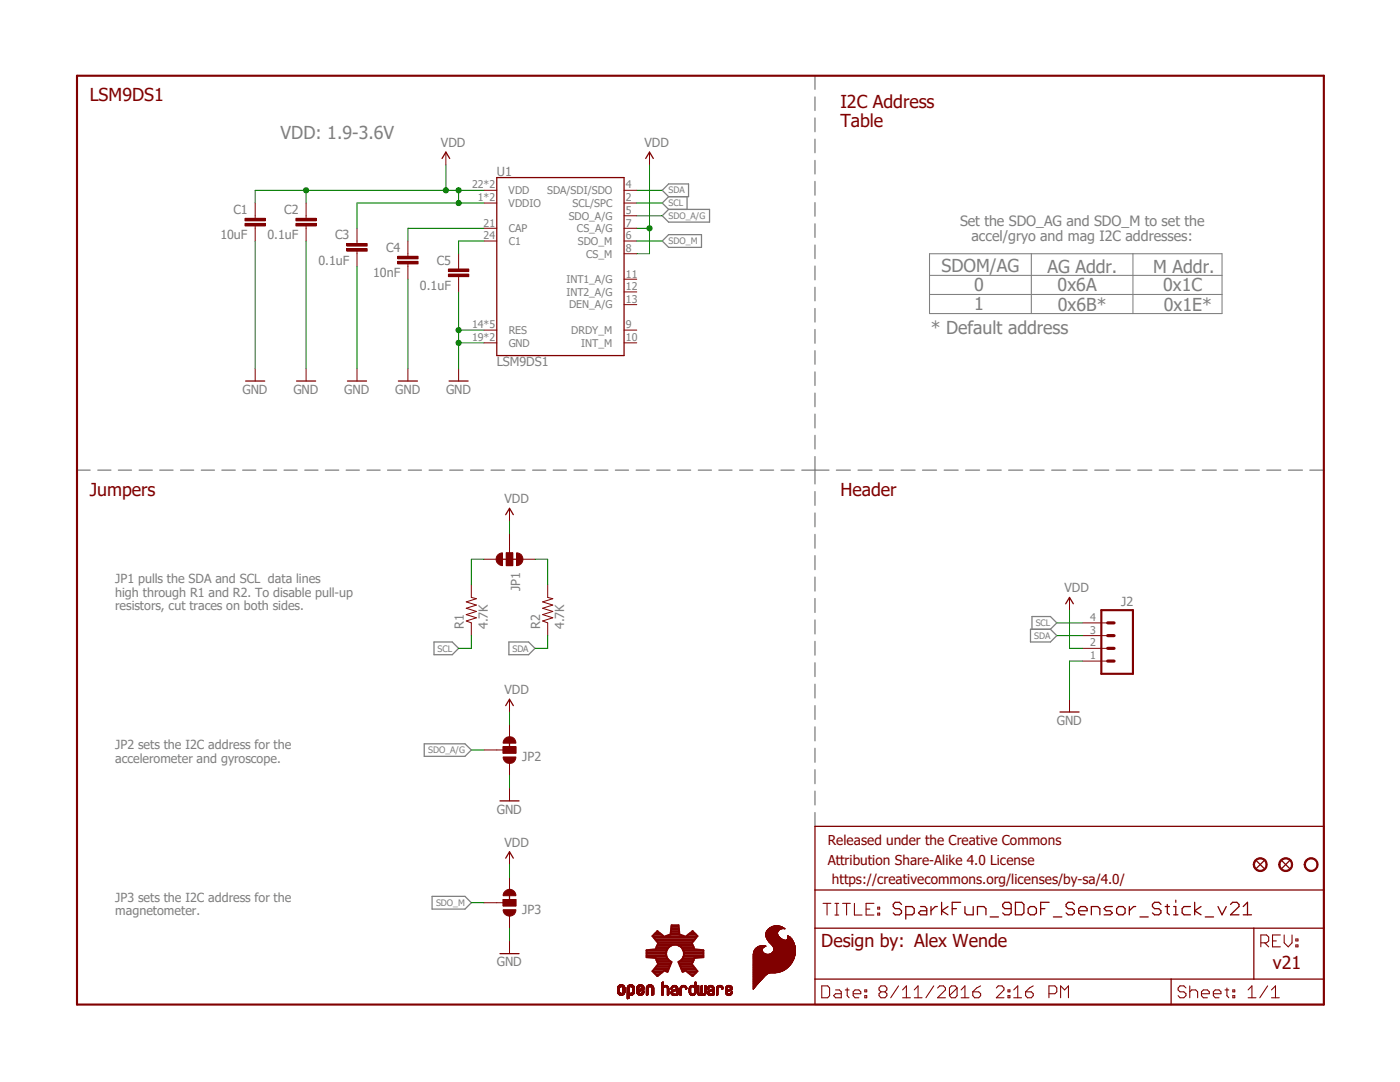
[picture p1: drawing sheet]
<svg xmlns="http://www.w3.org/2000/svg" width="279mm" height="216mm" viewBox="0 0 279 216" stroke-linecap="round" stroke-linejoin="round" font-family="sans-serif">
<path d="M14.9 14.9l249.6 186.1M264.5 14.9l-249.6 186.1" fill="none" stroke="#fff" stroke-width=".2"/>
<g fill="none" stroke="#808080" stroke-width=".25">
<path d="M162.6 15.1v2.7M162.6 19.3v2.8M132.2 38l1.2-1.3h4v2.5h-4zM133.4 39.2l-1.2 1.3 1.2 1.3M137.1 39.2v2.6M162.6 23.5v2.8M162.6 27.8v2.7M162.6 32v2.7M162.6 36.2v2.7M132.2 48.1l1.2-1.3h6.6v2.6h-6.6zM133.4 41.8h8.2v2.5h-8.2l-1.2-1.2zM162.6 40.4v2.7"/>
<path d="M162.6 44.7v2.7M162.6 48.9v2.7M162.6 53.1v2.7M162.6 57.3v2.7M162.6 61.6v2.7M162.6 65.7v2.8M162.6 70v2.7M162.6 74.2v2.7M162.6 78.4v2.8M15.4 93.8h2.6M19.5 93.8h2.6M23.6 93.8h2.6"/>
<path d="M27.8 93.8h2.6M31.9 93.8h2.6M36 93.8h2.7M40.2 93.8h2.6M44.3 93.8h2.6M48.4 93.8h2.7M52.6 93.8h2.6M56.7 93.8h2.6M60.8 93.8h2.7M64.9 93.8h2.7M69.1 93.8h2.6M73.2 93.8h2.7"/>
<path d="M77.3 93.8h2.7M81.5 93.8h2.6M85.6 93.8h2.7M89.7 93.8h2.7M93.9 93.8h2.6M98 93.8h2.7M102.2 93.8h2.6M106.3 93.8h2.6M110.4 93.8h2.6M114.6 93.8h2.6M118.7 93.8h2.6M122.8 93.8h2.6"/>
<path d="M127 93.8h2.6M131.1 93.8h2.6M135.2 93.8h2.6M139.4 93.8h2.6M143.5 93.8h2.6M147.6 93.8h2.6M151.7 93.8h2.7M155.9 93.8h2.6M160 93.8h5.4M162.6 82.6v2.8M162.6 86.9v2.7M162.6 91.1v5.5"/>
<path d="M162.6 98.1v2.7M166.9 93.8h2.8M171.2 93.8h2.8M175.5 93.8h2.8M179.8 93.8h2.8M184.1 93.8h2.8M188.4 93.8h2.8M192.7 93.8h2.8M197 93.8h2.8M201.3 93.8h2.8M205.6 93.8h2.8M209.9 93.8h2.8"/>
<path d="M214.2 93.8h2.8M218.5 93.8h2.8M222.8 93.8h2.8M227.1 93.8h2.8M231.4 93.8h2.7M235.7 93.8h2.8M239.9 93.8h2.8M244.2 93.8h2.8M248.5 93.8h2.8M252.8 93.8h2.8M257.1 93.8h2.8M261.4 93.8h2.8"/>
<path d="M162.6 102.4v2.7M162.6 106.6v2.8M162.6 110.9v2.8M162.6 115.1v2.8M162.6 119.4v2.8M86.6 128.1h3.7l1.2 1.3-1.2 1.2h-3.7zM101.6 128.1h3.9l1.3 1.3-1.3 1.2h-3.9zM162.6 123.7v2.8M162.6 128v2.7M162.6 132.2v2.8M162.6 136.5v2.8M205.7 125.6h3.9l1.3 1.2-1.3 1.3h-3.9z"/>
<path d="M206 125.6v-2.6h3.6l1.3 1.3-1.3 1.3M84.7 148.4h8.1l1.3 1.2-1.3 1.3h-8.1zM162.6 140.8v2.8M162.6 145v2.8M162.6 149.3v2.8M162.6 153.6v2.8M162.6 157.9v2.7M86.2 178.9h6.6l1.3 1.2-1.3 1.3h-6.6zM162.6 162.1v2.8"/>
</g>
<path d="M185.5 50.6h58.4v12h-58.4zM185.5 54.9h58.4M185.5 58.8h58.4M205.8 50.6v12M226.1 50.6v12" fill="none" stroke="#808080" stroke-width=".21"/>
<path d="M15.4 15.1h248.8v185.3h-248.8z" fill="none" stroke="#800000" stroke-width=".42"/>
<g fill="none" stroke="#800000" stroke-width=".25">
<path d="M88.2 31.6l.8-1.2 .7 1.2M99.1 35.4h25.4v35.6h-25.4zM162.6 164.9h101.6v35.5h-101.6zM162.6 177.6h101.6M234.7 179.6v.4M162.6 185.2h101.6M162.6 195.4h101.6M179.9 180.5l-.4-.5h-.9l-.3 .5v.4l.3 .4h.9l.4 .4v.5l-.4 .3h-.9l-.3-.3M180.8 182.5h1.2l.5-.3v-.9l-.5-.4h-1.2v2.5M183.7 180.9h.9l.4 .4v1.2h-1.3l-.4-.3 .4-.5h1.3M185.8 180.9v1.6M187.1 180.9h-.5l-.8 .8"/>
<path d="M187.9 180v2.5M189.2 180.9l-1.3 .8 1.3 .8M190 181.3h.9M191.7 180h-1.7v2.5M192.6 180.9v1.3l.4 .3h1.2v-1.6M195.1 182.5v-1.6h1.2l.5 .4v1.2M197.6 183h1.7M201.8 181.3h-1.3l-.4-.4v-.4l.4-.5h.9l.4 .5v1.7l-.4 .3h-.9l-.4-.3M202.6 180h1.3l.4 .5v1.7l-.4 .3h-1.3zM205.2 181.3l.4-.4h.8l.4 .4v.9l-.4 .3h-.8l-.4-.3zM207.7 181.3h.8M209.4 180h-1.7v2.5"/>
<path d="M210.2 183h1.7M214.4 180.5l-.4-.5h-.8l-.4 .5v.4l.4 .4h.8l.4 .4v.5l-.4 .3h-.8l-.4-.3M215.3 181.7h1.7v-.4l-.5-.4h-.8l-.4 .4v.9l.4 .3h.8M217.8 182.5v-1.6h1.3l.4 .4v1.2M222 180.9h-1.2l-.5 .4 .5 .4h.8l.4 .5-.4 .3h-1.3M222.8 181.3l.5-.4h.8l.4 .4v.9l-.4 .3h-.8l-.5-.3zM225.4 180.9v1.6M226.7 180.9h-.5l-.8 .8M227.5 183h1.7M231.7 180.5l-.4-.5h-.9l-.4 .5v.4l.4 .4h.9l.4 .4v.5l-.4 .3h-.9l-.4-.3M232.5 180.9h.9M233 180.5v1.7l.4 .3"/>
<path d="M233.7 195.4v5M234.2 182.5h.9M234.2 180.9h.5v1.6M237.6 180.9h-1.3l-.4 .4v.9l.4 .3h1.3M238.4 180v2.5M239.7 180.9l-1.3 .8 1.3 .8M240.5 183h1.7M243.1 180.9l.8 1.6 .8-1.6M245.6 180.5l.4-.5h.8l.5 .5v.4l-1.7 1.6h1.7M248.1 182.5h1.7M248.1 180.9l.9-.9v2.5M250.2 185.2v10.2"/>
</g>
<g fill="none" stroke="#800000" stroke-width=".21">
<path d="M164 196.7h1.2l.4 .4v1.6l-.4 .4h-1.2zM164.3 180.3h1.5M165.1 180.3v2.3M166.6 180.3h.8M166.6 182.6h.8M166.8 197.5h.7l.4 .4v1.2h-1.1l-.4-.4 .4-.4h1.1M167 180.3v2.3M168.1 180.3h1.6M168.7 197.5h.8M169 180.3v2.3M169.1 197.1v1.6l.4 .4M170.3 198.3h1.5v-.4l-.4-.4h-.8l-.3 .4v.8l.3 .4h.8"/>
<path d="M170.5 180.3v2.3h1.5M172.6 198.7h.4v.4h-.4zM172.6 197.5h.4v.4h-.4zM172.8 181.4h.8M174.4 180.3h-1.6v2.3h1.6M175.2 182.2h.4v.4h-.4zM175.2 181h.4v.4h-.4zM175.8 197.9l-.4 .4v.4l.4 .4h.8l.4-.4v-.4l-.4-.4M175.8 197.9l-.4-.4v-.4l.4-.4h.8l.4 .4v.4l-.4 .4M175.8 197.9h.8M179.3 196.7l-1.5 2.4M180.1 199.1h1.6"/>
<path d="M180.1 197.5l.8-.8v2.4M182.5 199.1h1.5M182.5 197.5l.7-.8v2.4M186.4 196.7l-1.6 2.4M187.1 197.1l.4-.4h.8l.4 .4v.4l-1.6 1.6h1.6M191 197.1v1.6l-.4 .4h-.7l-.4-.4M191 197.1l-.4-.4h-.7l-.4 .4v1.6M191 197.1l-1.5 1.6M191.8 199.1h1.6M191.8 197.5l.8-.8v2.4M194.1 197.9h1.2l.4 .4v.4l-.4 .4h-.8l-.4-.4zM195.7 196.7l-.8 .4-.8 .8"/>
<path d="M198.8 197.1l.4-.4h.8l.4 .4v.4l-1.6 1.6h1.6M201.2 198.7h.3v.4h-.3zM201.2 197.5h.3v.4h-.3zM202.3 199.1h1.6M202.3 197.5l.8-.8v2.4M204.7 197.9h1.1l.4 .4v.4l-.4 .4h-.7l-.4-.4zM206.2 196.7l-.8 .4-.7 .8M209.3 198.3h1.2l.4-.4v-.8l-.4-.4h-1.2v2.4M211.7 199.1v-2.4l.8 .8 .7-.8v2.4M236.7 197.1l-.4-.4h-.8l-.4 .4v.4l.4 .4h.8l.4 .4v.4l-.4 .4h-.8l-.4-.4M237.4 197.9l.4-.4h.8l.4 .4v1.2M237.4 196.7v2.4"/>
<path d="M239.8 198.3h1.5v-.4l-.3-.4h-.8l-.4 .4v.8l.4 .4h.8M242.1 198.3h1.6v-.4l-.4-.4h-.8l-.4 .4v.8l.4 .4h.8M244.5 197.5h.7M244.9 197.1v1.6l.3 .4M246 198.7h.4v.4h-.4zM246 197.5h.4v.4h-.4zM249.1 199.1h1.6M249.1 197.5l.8-.8v2.4M251.6 188.1h1.2l.4-.4v-.7l-.4-.4h-1.2v2.3M252.4 188.1l.8 .8M253 196.7l-1.6 2.4M253.7 199.1h1.6"/>
<path d="M253.7 197.5l.9-.8v2.4M254 187.7h.7M255.5 186.6h-1.5v2.3h1.5M256.3 186.6v1.5l.8 .8 .8-.8v-1.5M258.6 188.6h.4v.3h-.4zM258.6 187.4h.4v.3h-.4z"/>
</g>
<g fill="none" stroke="#800000" stroke-width=".2">
<path d="M89 30.4v2.5M96.6 38h2.5M124.5 38h2.6M50.9 43.1v.5M50.9 45.1v.5M96.6 48.1h2.5M96.6 45.6h2.5M96.6 40.5h2.5M124.5 48.1h2.6M124.5 45.6h2.6M124.5 55.7h2.6M124.5 58.3h2.6"/>
<path d="M124.5 40.5h2.6M124.5 50.6h2.6M124.5 43.1h2.6M96.6 68.4h2.5M96.6 65.9h2.5M124.5 68.4h2.6M124.5 60.8h2.6M124.5 65.9h2.6"/>
</g>
<path d="M48.9 44.6h4.1v.5h-4.1z" fill-rule="evenodd" fill="#800000"/>
<path d="M48.9 44.6h4.1v.5h-4.1z" fill="none" stroke="#800000" stroke-width=".2"/>
<path d="M48.9 43.6h4.1v.5h-4.1z" fill-rule="evenodd" fill="#800000"/>
<path d="M48.9 43.6h4.1v.5h-4.1zM50.9 40.5v2.6M50.9 45.6v2.5M61.1 43.1v.5M61.1 45.1v.5" fill="none" stroke="#800000" stroke-width=".2"/>
<path d="M59.1 44.6h4v.5h-4z" fill-rule="evenodd" fill="#800000"/>
<path d="M59.1 44.6h4v.5h-4z" fill="none" stroke="#800000" stroke-width=".2"/>
<path d="M59.1 43.6h4v.5h-4z" fill-rule="evenodd" fill="#800000"/>
<path d="M59.1 43.6h4v.5h-4zM61.1 40.5v2.6M61.1 45.6v2.5M71.2 48.1v.5M71.2 50.1v.5" fill="none" stroke="#800000" stroke-width=".2"/>
<path d="M69.2 49.6h4.1v.5h-4.1z" fill-rule="evenodd" fill="#800000"/>
<path d="M69.2 49.6h4.1v.5h-4.1z" fill="none" stroke="#800000" stroke-width=".2"/>
<path d="M69.2 48.6h4.1v.5h-4.1z" fill-rule="evenodd" fill="#800000"/>
<path d="M69.2 48.6h4.1v.5h-4.1zM71.2 45.6v2.5M71.2 50.6v2.6M91.5 53.2v.5M91.5 55.2v.5" fill="none" stroke="#800000" stroke-width=".2"/>
<path d="M89.5 54.7h4.1v.5h-4.1z" fill-rule="evenodd" fill="#800000"/>
<path d="M89.5 54.7h4.1v.5h-4.1z" fill="none" stroke="#800000" stroke-width=".2"/>
<path d="M89.5 53.7h4.1v.5h-4.1z" fill-rule="evenodd" fill="#800000"/>
<path d="M81.4 50.6v.5M81.4 52.7v.5M89.5 53.7h4.1v.5h-4.1zM91.5 50.6v2.6M91.5 55.7v2.6" fill="none" stroke="#800000" stroke-width=".2"/>
<path d="M79.4 52.2h4v.5h-4z" fill-rule="evenodd" fill="#800000"/>
<path d="M79.4 52.2h4v.5h-4z" fill="none" stroke="#800000" stroke-width=".2"/>
<path d="M79.4 51.1h4v.5h-4z" fill-rule="evenodd" fill="#800000"/>
<path d="M79.4 51.1h4v.5h-4zM81.4 48.1v2.5M81.4 53.2v2.5M94.1 116.7v2.5l1 .3-2.1 .6 2.1 .6-2.1 .7 2.1 .6-2.1 .6 2.1 .7-2.1 .6 1.1 .4v2.5M109.3 116.7v2.5l1 .3-2 .6 2 .6-2 .7 2 .6-2 .6 2 .7-2 .6 1 .4v2.5" fill="none" stroke="#800000" stroke-width=".2"/>
<path d="M99.4 110.7l.9-.4v2.6a1.27 1.27 0 0 1-1.2-.8 1.27 1.27 0 0 1 .3-1.4z" fill-rule="evenodd" fill="#800000"/>
<path d="M99.4 110.7l.9-.4v2.6a1.27 1.27 0 0 1-1.2-.8 1.27 1.27 0 0 1 .3-1.4z" fill="none" stroke="#800000" stroke-width=".2"/>
<path d="M103.1 110.3a1.17 1.17 0 0 1 1.3 1.3h-1.3z" fill-rule="evenodd" fill="#800000"/>
<path d="M103.1 110.3a1.17 1.17 0 0 1 1.3 1.3h-1.3z" fill="none" stroke="#800000" stroke-width=".2"/>
<path d="M103.1 111.6h1.3a1.23 1.23 0 0 1-1.3 1.3z" fill-rule="evenodd" fill="#800000"/>
<path d="M101 110.3h1.3v2.6h-1.3zM101.7 109.1v1.2M103.1 111.6h1.3a1.23 1.23 0 0 1-1.3 1.3z" fill="none" stroke="#800000" stroke-width=".2"/>
<path d="M101 110.3h1.3v2.6h-1.3z" fill-rule="evenodd" fill="#800000"/>
<g fill="none" stroke="#800000" stroke-width=".2">
<path d="M50.9 73.5v2.5M61.1 73.5v2.5M71.2 73.5v2.5M81.4 73.5v2.5M91.5 73.5v2.5M96.6 111.6h2.5M101 110.3h1.3v2.6h-1.3zM101.7 101.4v2.6M101.7 106.5v2.6M104.2 111.6h2.6M213.4 119.2v2.6M213.4 139.5v2.6"/>
<path d="M216 131.9h5.1M216 129.4h5.1M216 126.8h5.1M216 124.3h5.1"/>
</g>
<path d="M49 76h3.8M59.2 76h3.8M69.3 76h3.9M79.5 76h3.8M89.6 76h3.8M99.9 111.6h3.8M100.9 102.7l.8-1.3 .7 1.3M212.7 120.5l.7-1.3 .8 1.3M211.5 142.1h3.8" fill="none" stroke="#800000" stroke-width=".25"/>
<path d="M219.8 121.8h6.3v12.7h-6.3z" fill="none" stroke="#800000" stroke-width=".42"/>
<path d="M221.1 126.8h1.2M221.1 129.4h1.2M221.1 131.9h1.2M221.1 124.3h1.2" fill="none" stroke="#800000" stroke-width=".63"/>
<path d="M260.6 171.6a1.4 1.4 0 0 1 2.2 .2 1.4 1.4 0 0 1-.8 2.1 1.4 1.4 0 0 1-1.7-1.4h.2a1.15 1.15 0 0 1 1.6-1.1 1.15 1.15 0 0 1 .4 1.9 1.15 1.15 0 0 1-1.9-.4l-.1-.4h-.2z" fill-rule="evenodd" fill="#800000"/>
<g fill="none" stroke="#800000" stroke-width=".2">
<path d="M129.6 30.4v2.5M260.6 171.6a1.4 1.4 0 0 1 2.2 .2 1.4 1.4 0 0 1-.8 2.1 1.4 1.4 0 0 1-1.7-1.4h.2a1.15 1.15 0 0 1 1.6-1.1 1.15 1.15 0 0 1 .4 1.9 1.15 1.15 0 0 1-1.9-.4l-.1-.4h-.2zM123.2 197.4h.4M123.2 197.3h.4M123.2 197.2h.4M123.2 197.9h.4M123.2 197.8h.4M123.2 197.7h.4M123.2 197.6h.4M123.2 197.5h.4M123.3 197.1h.4M123.3 197h.4"/>
<path d="M123.3 196.9h.5M123.3 198.2h.6M123.3 198.1h.5M123.3 198.1h.4M123.3 198h.4M123.3 196.9h.6M123.3 198.2h1.3M123.4 196.8h1.2M123.4 198.3h1.2M123.4 196.7h1.1M123.4 198.4h1.1M123.5 196.7h1"/>
<path d="M123.5 196.6h1M123.5 198.5h1M123.6 196.6h.8M123.6 198.5h.8M123.7 197.1h-.5M123.7 196.5h.5M123.8 198.6h.4M123.9 198.6h.2M123.9 196.5h.2M124 196.9h.6M124.1 198.2h.6M124.2 196.9h.5"/>
<path d="M124.2 197h.5M124.2 198.1h.5M124.3 197.1h.4M124.3 198h.4M124.3 197.4h.4M124.3 197.3h.4M124.3 197.2h.4M124.3 197.9h.4M124.3 197.8h.4M124.3 197.7h.4M124.3 197.6h.4M124.3 197.5h.4"/>
<path d="M125.2 197.4h.4M125.2 197.3h.4M125.2 197.2h.4M125.2 197.1h.4M125.2 197h.4M125.2 199.3h.1M125.2 199.3h.2M125.2 199.2h.3M125.2 199.1h.4M125.2 199h.4M125.2 198.9h.4M125.2 198.8h.4"/>
<path d="M125.2 198.7h.4M125.2 198.6h.4M125.2 198.5h1.2M125.2 198.4h1.2M125.2 198.3h1.3M125.2 198.2h1.4M125.2 198.2h.6M125.2 198.1h.4M125.2 198h.4M125.2 197.9h.4M125.2 197.8h.4M125.2 197.7h.4"/>
<path d="M125.2 197.6h.4M125.2 197.5h.4M125.2 196.9h.5M125.2 196.9h.6M125.3 196.8h1.2M125.3 196.7h1.1M125.4 196.7h1M125.4 196.6h1M125.5 196.6h.8M125.6 196.5h.6M125.7 198.6h.4M125.8 196.5h.2"/>
<path d="M125.8 198.6h.2M125.9 196.9h.7M126 198.2h.6M126.1 196.9h.5M126.2 197h.4M126.2 198.1h.4M126.2 197.1h.4M126.2 198h.4M126.2 197.4h.4M126.2 197.3h.4M126.2 197.2h.4M126.2 197.9h.4"/>
<path d="M126.2 197.8h.4M126.2 197.7h.4M126.2 197.6h.4M126.2 197.5h.4M126.3 198.5h-1.1M127.1 197.4h.4M127.1 197.3h.3M127.1 197.2h.4M127.1 197.1h.4M127.1 197h.5M127.1 198.1h.5M127.1 198h.4"/>
<path d="M127.1 197.9h.4M127.1 197.9h.5M127.1 197.8h.5M127.1 197.8h.7M127.1 197.7h.7M127.1 197.6h1M127.1 197.6h1.1M127.1 197.5h1.3M127.1 197.4h1.4M127.1 196.9h.5M127.1 196.9h.7M127.1 198.2h1.3"/>
<path d="M127.1 198.2h.6M127.2 196.8h1.2M127.2 198.3h1.2M127.3 196.7h1.1M127.3 198.4h1.1M127.3 196.7h1M127.3 198.4h1M127.3 196.6h1M127.3 198.5h1M127.4 198.5h.8M127.4 196.6h.8M127.5 197.1h-.4"/>
<path d="M127.6 197.4h.9M127.6 196.5h.5M127.6 198.6h.4M127.7 198.6h.2M127.7 196.5h.2M127.8 197.3h.7M127.9 197.3h.6M127.9 196.9h.6M127.9 197.2h.6M128 196.9h.5M128 198.2h.5M128 197h.5"/>
<path d="M128 197.7h-.9M128.1 197.2h.4M128.1 197h.4M128.1 198.1h.4M128.1 197.1h.4M128.1 198h.4M128.1 197.9h.4M128.2 197.9h.3M128.2 197.8h.3M128.3 197.7h.2M128.4 197.7h.1M129 197.4h.4"/>
<path d="M129 197.3h.4M129 197.2h.4M129 197.1h.4M129 198.5h.4M129 198.4h.4M129 198.3h.4M129 198.2h.4M129 198.1h.4M129 198h.4M129 197.9h.4M129 197.8h.4M129 197.7h.4"/>
<path d="M129 197.6h.4M129 197.5h.4M129 197h.5M129 196.9h.5M129 196.9h.7M129 198.6h.1M129.1 196.8h1.3M129.1 196.8h1.2M129.2 196.7h1.1M129.2 196.7h1M129.2 196.6h1M129.3 196.6h.8"/>
<path d="M129.3 198.5h-.3M129.5 196.5h.5M129.6 196.5h.2M129.8 196.9h.6M129.9 196.9h.5M130 197h.4M130 197.1h.5M130 197.4h.5M130 197.3h.5M130 197.2h.5M130 198.5h.4M130 198.5h.5"/>
<path d="M130 198.4h.5M130 198.3h.5M130 198.2h.5M130 198.1h.5M130 198h.5M130 197.9h.5M130 197.8h.5M130 197.7h.5M130 197.6h.5M130 197.5h.5M130.1 198.6h.1M132.1 197.4h.3"/>
<path d="M132.1 197.3h.3M132.1 197.2h.3M132.1 197.1h.4M132.1 197h.4M132.1 197h.5M132.1 196.9h.6M132.1 196.9h1.2M132.1 196.8h1.2M132.1 196.8h1.1M132.1 196.7h1.1M132.1 196.7h1M132.1 196.6h.3"/>
<path d="M132.1 196.5h.3M132.1 196.4h.3M132.1 196.3h.3M132.1 196.2h.3M132.1 196.1h.3M132.1 196h.3M132.1 198.6h.1M132.1 198.5h.3M132.1 198.4h.3M132.1 198.3h.3M132.1 198.2h.3M132.1 198.1h.3"/>
<path d="M132.1 198h.3M132.1 197.9h.3M132.1 197.8h.3M132.1 197.7h.3M132.1 197.6h.3M132.1 197.5h.3M132.2 196h.2M132.4 198.5h-.3M132.5 196.6h.6M132.9 196.9h.5M133 197h.4M133.1 197h.3"/>
<path d="M133.1 197.1h.3M133.2 197.4h.3M133.2 197.3h.3M133.2 197.2h.3M133.2 198.6h.1M133.2 198.5h.2M133.2 198.4h.3M133.2 198.3h.3M133.2 198.2h.3M133.2 198.1h.3M133.2 198h.3M133.2 197.9h.3"/>
<path d="M133.2 197.8h.3M133.2 197.7h.3M133.2 197.6h.3M133.2 197.5h.3M133.3 198.6l-.1 .1M133.4 198.5h-.2M133.9 197.3h.3M133.9 198.2h.3M133.9 198.1h.3M133.9 198h.3M133.9 197.2h.3M133.9 197.1h.4"/>
<path d="M133.9 198.3h.6M133.9 198.3h.4M133.9 198.2h.4M133.9 197.9h.5M133.9 197.9h.6M134 197h.4M134 198.4h.8M134 197.8h.5M134 197.8h.7M134 196.9h.5M134 196.9h1.2M134 198.5h.8"/>
<path d="M134 197.7h.7M134.1 196.8h1M134.1 198.5h.7M134.2 197.4h-.3M134.2 196.8h.8M134.2 196.7h.8M134.2 198.6h.6M134.3 196.7h.6M134.3 198.6h.4M134.3 198h-.4M134.3 197.6h1M134.4 196.6h.5"/>
<path d="M134.5 197.5h.8M134.5 198.6v.1M134.5 198.3h.2M134.6 198.6v.1M134.7 197.4h.6M134.7 196.9h.5M134.8 197h.4M134.9 197.1h.4M134.9 197.3h.4M135 197.3h.3M135 197.2h.3M135 198.6h.1"/>
<path d="M135 198.5h.3M135 198.4h.3M135 198.3h.3M135 198.2h.3M135 198.1h.3M135 198h.3M135 197.9h.3M135 197.8h.3M135 197.7h.3M135.3 198.5h-.3M135.3 197.7h-1.2M135.7 197.4h.3"/>
<path d="M135.7 197.3h.3M135.7 197.2h.3M135.7 197.1h.4M135.7 198.6h.2M135.7 198.5h.3M135.7 198.4h.3M135.7 198.3h.3M135.7 198.2h.3M135.7 198.1h.3M135.7 198h.3M135.7 197.9h.3M135.7 197.8h.3"/>
<path d="M135.7 197.7h.3M135.7 197.6h.3M135.7 197.5h.3M135.8 197.1h.3M135.8 197h.3M135.8 197h.4M135.8 196.9h.5M135.8 198.6v.1M135.8 196.9h1.2M135.9 196.8h1M136 196.7h.8M136 198.5h-.3"/>
<path d="M136.1 196.7h.6M136.1 196.6h.6M136.5 196.9h.5M136.6 197h.4M136.7 197h.3M136.7 197.1h.4M136.8 197.2h.3M136.8 197.3h.2M136.8 197.3h.3M137 197.4h-.2M137.5 197.4h.3M137.5 197.3h.3"/>
<path d="M137.5 197.2h.3M137.5 198.1h.4M137.5 198.1h.3M137.5 198h.3M137.5 197.9h.3M137.5 197.8h.3M137.5 197.7h.3M137.5 197.6h.3M137.5 197.5h.3M137.6 197.1h.3M137.6 197h.4M137.6 198.3h.4"/>
<path d="M137.6 198.2h.4M137.6 198.2h.3M137.6 196.9h.5M137.6 198.3h.6M137.7 196.9h1.2M137.7 196.8h1.2M137.7 198.4h1.1M137.8 198.5h.9M137.8 196.8h1.1M137.8 196.7h1.1M137.9 197.1h-.4M137.9 196.7h1"/>
<path d="M137.9 198.6h.6M138 196.6h.5M138 198.6h.4M138.2 198.6v.1M138.3 198.6v.1M138.3 198.3h.5M138.3 196.9h.6M138.4 197h.5M138.4 198.3h.5M138.5 197h.4M138.5 198.2h.4M138.5 197.1h.4"/>
<path d="M138.6 197.1h.3M138.6 198.2h.3M138.6 198.1h.3M138.6 197.4h.3M138.6 197.3h.3M138.6 197.2h.3M138.6 196.6h.3M138.6 196.5h.3M138.6 196.4h.3M138.6 196.3h.3M138.6 196.2h.3M138.6 196.1h.3"/>
<path d="M138.6 196h.3M138.6 198h.3M138.6 197.9h.3M138.6 197.8h.3M138.6 197.7h.3M138.6 197.6h.3M138.6 197.5h.3M139.2 197.4h.2M139.2 197.3h.2M139.2 197.2h.2M139.2 197.1h.2M139.2 197h.2"/>
<path d="M139.2 196.9h.2M139.2 196.8h.2M139.2 196.7h.2M139.2 198.3h1.6M139.2 198.3h.4M139.2 198.2h.3M139.2 198.1h.3M139.2 198.1h.2M139.2 198h.2M139.2 197.9h.2M139.2 197.8h.2M139.2 197.7h.2"/>
<path d="M139.2 197.6h.2M139.2 197.5h.2M139.2 198.4h1.6M139.3 198.5h1.5M139.3 198.4h1.5M139.3 196.7h.1M139.4 196.6h.1M139.4 198.6h.6M139.5 198.6h.4M139.7 198.6v.1M139.8 198.3h.5M139.8 198.2h.4"/>
<path d="M139.9 198.2h.3M139.9 198.1h.3M139.9 198h.3M139.9 197.9h.3M139.9 197.8h.3M139.9 197.7h.3M139.9 197.6h.3M139.9 197.4h.3M139.9 197.3h.3M139.9 197.2h.3M139.9 197.1h.3M139.9 197h.3"/>
<path d="M139.9 196.9h.3M139.9 196.8h.3M139.9 196.7h.3M139.9 197.5h.3M140 196.7h.2M140.1 196.6h.1M140.1 198.6h.5M140.2 198.6h.4M140.5 198.3h.4M140.5 198.2h.4M140.6 197.4h.3M140.6 197.3h.3"/>
<path d="M140.6 197.2h.3M140.6 197.1h.3M140.6 197h.3M140.6 196.9h.3M140.6 196.8h.3M140.6 198.2h.3M140.6 198.1h.3M140.6 198h.3M140.6 197.9h.3M140.6 197.8h.3M140.6 197.7h.3M140.6 197.6h.3"/>
<path d="M140.6 197.5h.3M140.6 196.7h.3M140.7 196.7h.2M140.8 196.6h.1M141.1 198.2h.4M141.1 198.1h.4M141.1 198h.4M141.2 197.3h.2M141.2 197.3h.3M141.2 197.2h.3M141.2 198.3h.4M141.2 197.9h.4"/>
<path d="M141.2 197.1h.4M141.2 197h.4M141.2 198.4h.8M141.2 198.3h.8M141.2 197.9h.5M141.2 197.8h.6M141.2 197.8h.7M141.3 196.9h.4M141.3 198.4h.7M141.3 196.9h1.1M141.3 198.5h.8M141.3 197.7h.7"/>
<path d="M141.4 196.8h1M141.4 198.5h.7M141.4 197.4h-.2M141.4 196.8h.9M141.5 196.7h.7M141.5 198.6h.6M141.5 197.1h-.3M141.5 197.6h1M141.6 198.6h.4M141.6 198h-.5M141.6 197.6h.9M141.6 196.6h.5"/>
<path d="M141.7 197.5h.8M141.7 198.6v.1M141.8 198.6v.1M141.8 197.5h.7M141.9 197.4h.6M141.9 196.9h.6M142 197.4h.5M142.1 197h.4M142.2 197.1h.3M142.2 197.3h.3M142.2 197.2h.3M142.2 198.6h.1"/>
<path d="M142.2 198.6h.2M142.2 198.5h.3M142.2 198.4h.3M142.2 198.3h.3M142.2 198.2h.3M142.2 198.1h.3M142.2 198h.3M142.2 197.9h.3M142.2 197.8h.3M142.2 197.7h.3M142.5 198.5h-.3M142.5 197.7h-1.1"/>
<path d="M143 197.4h.3M143 197.3h.3M143 197.2h.3M143 197.1h.3M143 197h.4M143 198.6h.1M143 198.5h.3M143 198.4h.3M143 198.3h.3M143 198.2h.3M143 198.1h.3M143 198h.3"/>
<path d="M143 197.9h.3M143 197.8h.3M143 197.7h.3M143 197.6h.3M143 197.5h.3M143 197h.5M143.1 196.9h.5M143.1 196.9h1.1M143.1 198.6l-.1 .1M143.1 196.8h1.1M143.2 196.8h.9M143.3 196.7h.8"/>
<path d="M143.3 198.5h-.3M143.3 196.7h.7M143.4 196.6h.5M143.8 196.9h.5M143.9 197h.4M144 197.1h.3M144 197.2h.4M144 197.1h.4M144.1 197.3h.2M144.1 197.3h.3M144.3 197.4h-.2M144.8 197.4h.3"/>
<path d="M144.8 197.3h.3M144.8 197.2h.3M144.8 197.1h.3M144.8 198.2h.4M144.8 198.1h.3M144.8 198h.3M144.8 197.9h.4M144.8 197.9h.5M144.8 197.8h.6M144.8 197.8h.7M144.8 197.7h.7M144.8 197.6h1.1"/>
<path d="M144.8 197.5h.3M144.8 197.1h.4M144.9 197h.3M144.9 197h.4M144.9 196.9h.5M144.9 198.3h.4M144.9 196.9h1.1M144.9 198.4h1.1M144.9 198.3h.6M144.9 196.8h1.1M145 198.5h.9M145 196.8h.9"/>
<path d="M145.1 196.7h.8M145.1 198h-.3M145.2 196.7h.6M145.2 198.6h.6M145.2 196.6h.5M145.2 198.6h.5M145.3 197.5h.8M145.4 197.5h.7M145.4 198.6v.1M145.5 197.4h.6M145.5 197.4h.7M145.5 196.9h.5"/>
<path d="M145.5 198.6v.1M145.5 198.3h.5M145.7 197h.4M145.7 198.3h.3M145.8 197.3h.4M145.8 197.7h-1M145.8 197.1h.3M145.8 198.2h.3M145.8 198.1h.3M145.8 197.2h.3M145.9 198h.3M145.9 197.9h.3"/>
<path d="M146 197.9h.2M146 197.8h.1M146.1 198.2h-.4M150.3 190.4h8.4M150.3 190.5v6.9M150.3 194.1h4.4M150.3 197.4h.1M150.3 197.3h.1M150.3 197.2h.2M150.3 197.1h.3M150.3 197h.3M150.3 197h.4"/>
<path d="M150.3 196.9h.4M150.3 196.8h.5M150.3 196.7h.6M150.3 196.6h.7M150.3 196.5h.7M150.3 196.5h.8M150.3 196.4h.9M150.3 196.3h.9M150.3 196.2h1M150.3 196.2h1.1M150.3 196.1h1.1M150.3 196.1h1.2"/>
<path d="M150.3 196h1.2M150.3 195.9h1.3M150.3 195.8h1.4M150.3 195.7h1.5M150.3 195.6h1.5M150.3 195.6h1.6M150.3 195.5h1.6M150.3 195.5h1.7M150.3 195.4h1.8M150.3 195.3h1.8M150.3 195.3h1.9M150.3 195.2h1.9"/>
<path d="M150.3 195.1h2M150.3 195.1h2.1M150.3 195h2.1M150.3 194.9h2.2M150.3 194.8h2.3M150.3 194.8h2.4M150.3 194.7h2.4M150.3 194.6h2.5M150.3 194.5h2.6M150.3 194.5h2.7M150.3 194.4h2.7M150.3 194.4h2.8"/>
<path d="M150.3 194.3h3M150.3 194.2h3.1M150.3 194.2h3.2M150.3 194.1h4.6M150.3 194h5.3M150.3 193.9h5.4M150.3 193.9h5.6M150.3 193.8h5.7M150.3 193.7h6M150.3 193.7h6.1M150.3 193.6h6.2M150.3 193.5h6.3"/>
<path d="M150.3 193.4h6.5M150.3 193.3h6.6M150.3 193.3h6.7M150.3 193.2h6.8M150.3 193.1h6.9M150.3 193h7M150.3 192.9h7.1M150.3 192.8h7.1M150.3 192.8h7.2M150.3 192.7h7.3M150.3 192.6h7.4M150.3 192.5h7.4"/>
<path d="M150.3 192.5h7.5M150.3 192.4h7.5M150.3 192.4h7.6M150.3 192.3h7.6M150.3 192.2h7.6M150.3 192.2h7.7M150.3 192h7.8M150.3 191.9h7.9M150.3 191.8h7.9M150.3 191.7h7.9M150.3 191.7h8M150.3 191.6h8"/>
<path d="M150.3 191.5h8M150.3 191.5h8.1M150.3 191.4h8.1M150.3 191.3h8.2M150.3 191.2h8.2M150.3 191.1h8.2M150.3 191h8.2M150.3 190.9h8.3M150.3 190.8h8.3M150.3 190.7h8.3M150.3 190.6h8.4M150.3 190.5h8.4"/>
<path d="M150.3 190.3h2.5M150.4 190.1l-.1 .4M150.4 190.3h2.3M150.4 190.2h2.2M150.4 190.2h2.1M150.4 190.1l2 .1M150.4 190.1h2M150.4 190h1.9M150.4 189.9h1.8M150.5 189.9h1.7M150.5 189.8l1.7 .1M150.5 189.8l-.1 .3"/>
<path d="M150.5 189.8h1.6M150.5 189.7h1.6M150.6 197.1l-.3 .3M150.6 189.6h1.5M150.6 189.5l-.1 .3M150.6 189.5h1.5M150.7 189.4h1.4M150.8 196.8h-.5M150.8 189.2h1.4M150.9 189.2h1.3M150.9 189.1h1.4M151 189.1h1.3"/>
<path d="M151 189.1l-.4 .4M151 189.1h1.4M151 196.6h-.7M151.1 189h1.4M151.2 188.9l-.2 .2M151.2 188.9h1.4M151.3 196.3h-1M151.3 188.9h1.4M151.4 188.8h1.3M151.5 188.8l-.3 .1M151.6 196h-1.3M151.6 188.8h1.3h-1.4"/>
<path d="M151.8 195.7h-1.5M152.1 195.4l-1.8 .1M152.1 189.7l.1 .2M152.1 189.5v.2M152.1 195.3l-1.5 1.8M152.2 189.3h-1.5M152.2 189.9l.4 .3M152.2 189.2l-.1 .3M152.3 189.1l-.1 .1M152.3 195.2h-2M152.6 190.2l.2 .1M152.6 188.9l-.3 .2"/>
<path d="M152.6 194.9h-2.3M152.7 188.9h-.1M152.7 194.7l-.6 .6M152.7 188.8l-.7-.1-.5 .1M152.8 190.3l.2 .1M152.8 186.3v.4M152.8 186.7l.2 .5M152.8 188.8l-.1 .1M152.8 186.7h2.6M152.8 186.7h2.5M152.8 186.6h2.5M152.8 186.6h2.4"/>
<path d="M152.8 186.5h2.4M152.8 186.4h2.4M152.8 186.3h2.4M152.9 194.6h-2.6M152.9 186.9h2.6M152.9 186.9h2.5M152.9 186.8h2.5M152.9 186.2h2.3M152.9 186.1h2.3M152.9 194.5l-.2 .2M152.9 187h2.7M152.9 186h2.3"/>
<path d="M153 185.8l-.2 .5M153 187.2l.2 .4M153 187.2h2.7M153 187.1h2.7M153 185.9h2.2M153 187.2h2.9M153 187.2h2.8M153 185.8h2.3M153 187.3l3 .1M153 187.3h2.9M153.1 187.4h3M153.1 185.7h2.3"/>
<path d="M153.1 187.5h3.2M153.1 187.5h3.1M153.1 185.6h2.3M153.2 187.5h3.3M153.2 185.6h2.3M153.2 187.6h5M153.2 187.6l.3 .4M153.2 185.5h2.3M153.2 185.5h2.4M153.2 185.5l-.2 .3M153.2 194.3l-2.9 .1M153.2 187.7h5"/>
<path d="M153.2 185.5h2.5M153.3 187.7h4.9M153.3 187.8h5M153.4 187.8h4.9M153.4 185.3h2.7M153.4 187.9h5M153.5 185.3h3.1M153.5 188h4.9M153.5 188l.4 .4M153.5 185.2h3M153.6 188.1h4.8M153.6 185.2h2.8"/>
<path d="M153.6 188.1h4.9M153.6 185.1h2.8M153.7 190.3h5M153.7 188.2h4.8M153.8 194.1l-.9 .4M153.8 188.3h4.7M153.8 190.3l-.3 .1M153.8 185h2.4M153.8 190.3h4.9M153.9 188.4h4.6M153.9 188.4l.4 .4M153.9 190.2h4.8"/>
<path d="M154 188.5h4.6M154 185h2.1M154 190.2h4.7M154 188.6h4.6M154.1 184.9h1.9M154.1 188.6h4.5M154.1 184.9h1.8M154.1 188.7h4.5M154.1 190.1h4.6M154.2 188.7l4.5 .1M154.2 190h4.5M154.2 189.9h4.5"/>
<path d="M154.2 184.8h1.6M154.3 188.8l.1 .4M154.3 188.8h4.4M154.3 189.9h4.4M154.3 189.9l-.5 .4M154.3 188.9h4.4M154.3 189.8h4.4M154.3 189.7h4.4M154.3 189.1h4.4M154.3 189h4.4M154.4 189.7h4.3M154.4 189.1h4.3"/>
<path d="M154.4 189.2v.3M154.4 189.5l-.1 .4M154.4 189.6h4.3M154.4 189.5h4.3M154.4 189.4h4.3M154.4 189.3h4.3M154.4 189.2h4.3M154.5 184.7h1M154.7 184.7l1 .1M154.8 184.7l-.5 .1-1.1 .7M155.2 186.2v.2M155.2 186.4v.1"/>
<path d="M155.2 186.1v.1M155.2 186.5l.1 .2M155.2 185.9v.2M155.2 185.9l-2.3 .1M155.3 186.7l1 .8M155.5 194l-5.2 .1M155.6 185.5l-.4 .4M155.7 184.8l.7 .4M155.9 185.4h-2.6M156.2 185.3l-.6 .2M156.2 193.8h-5.9M156.3 187.5l.4 .1"/>
<path d="M156.4 185.3h.1M156.4 185.2l.2 .1M156.6 185.3h-.1M156.7 193.5h-6.4M157 187.5h1.2M157.1 187.5h1M157.1 187.4l-.3 .2M157.1 187.4h1M157.1 187.4h.9M157.2 187.3l-.1 .1M157.2 187.3h.7M157.2 187.2h.7"/>
<path d="M157.2 186.7v.4M157.2 187.1v.2M157.2 186.7l.8 .7M157.2 186.7l.1 .1M157.2 187.1h.6M157.2 187h.5M157.2 186.9h.4M157.2 186.9h.3M157.2 186.8h.2M157.2 186.7h.1M157.4 192.9l-7.1 .1M157.6 192.6l-7.3 .1"/>
<path d="M158 192.2l-.8 .8a4.1 4.1 0 0 1-2.5 1.1M158 187.4l.4 .6M158.1 192.1l-.1 .1M158.1 192.1h-7.8M158.4 188l.2 .7M158.5 191.2l-8.2 .1M158.6 188.7l.1 .8M158.7 190.4l-.6 1.7M158.7 189.5v.9"/>
</g>
<g fill="none" stroke="#800000" stroke-width=".38">
<path d="M129 190.9h4.1M129 190.6h4M129 190.3h3.9M129 190h4M129 189.7h4.1M130.2 186.8l1-1 1.4 1.1 1.2-.4 .2-1.9h1.4l.2 1.9 1.2 .4 1.4-1.1 1 1M130.2 186.8l1.2 1.4-.5 1.2-1.9 .2v1.4l1.9 .2 .5 1.2-1.2 1.4M130.2 193.8l1 1 1.4-1.2 .3 .2M130.2 193.8h2.2M130.2 186.8h2.2M130.5 193.5h2.9M130.5 187.1h8.4"/>
<path d="M130.5 194.1h1.5M130.5 186.5h1.5M130.8 193.2h2.7M130.8 187.5h7.9M130.8 194.4h.9M130.8 186.2h.9M130.9 191.3h2.3M130.9 189.4h2.3M131 191.6h2.5M131 189h2.5M131 192.8h2.6M131 187.7h7.4"/>
<path d="M131.1 191.9h2.8M131.1 188.7h2.8M131.1 194.7h.2M131.1 185.8h.2M131.3 192.5h2.5M131.3 192.2h2.6M131.3 188.4h6.8M131.3 188.1h6.9M132.9 190.3l.2 .8 .4 .5 .5 .3-.8 2-.3-.1M132.9 190.3a1.79 1.79 0 0 1 2-1.8 1.79 1.79 0 0 1 1.6 2.1M132.9 193.8h.4M132.9 186.8h3.6"/>
<path d="M133.8 186.5h1.9M133.9 186.2h1.7M133.9 185.8h1.7M133.9 185.5h1.6M133.9 185.2h1.6M134 184.9h1.4M135.5 192.2h2.6M135.5 191.9h2.8M135.5 188.7h2.8M135.6 192.5h2.6M135.8 192.8h2.6M135.9 193.2h2.8"/>
<path d="M136 191.6h2.4M136 189h2.4M136 193.5h2.9M136.1 193.8h.4M136.2 191.3h2.3M136.2 189.4h2.3M136.4 190.9h4M136.4 189.7h4M136.5 190.6l-.4 .8-.7 .5 .8 2 .3-.1M136.5 190.6h3.9M136.5 190.3h3.9M136.5 190h3.9"/>
<path d="M136.5 193.8l.3-.2 1.4 1.2 1-1M137 193.8h2.2M137 186.8h2.2M137.4 194.1h1.5M137.4 186.5h1.5M137.8 194.4h.8M137.8 186.2h.8M138.2 194.7h.1M138.2 185.8h.1M138.4 189l.2 .4 1.8 .2v1.4l-1.8 .2-.6 1.2 1.2 1.4M139.2 186.8l-1.2 1.4 .4 .8"/>
</g>
<path d="M128.9 31.6l.7-1.2 .8 1.2" fill="none" stroke="#800000" stroke-width=".25"/>
<path d="M100.8 147.4a1.25 1.25 0 0 1 1.4-.3 1.25 1.25 0 0 1 .8 1.2h-2.6l.1-.6z" fill-rule="evenodd" fill="#800000"/>
<path d="M100.8 147.4a1.25 1.25 0 0 1 1.4-.3 1.25 1.25 0 0 1 .8 1.2h-2.6l.1-.6z" fill="none" stroke="#800000" stroke-width=".2"/>
<path d="M100.4 151h2.6a1.27 1.27 0 0 1-1.3 1.3 1.27 1.27 0 0 1-1.3-1.3z" fill-rule="evenodd" fill="#800000"/>
<path d="M99.1 149.6h1.3M100.4 151h2.6a1.27 1.27 0 0 1-1.3 1.3 1.27 1.27 0 0 1-1.3-1.3zM100.4 149h2.6v1.3h-2.6z" fill="none" stroke="#800000" stroke-width=".2"/>
<path d="M100.4 149h2.6v1.3h-2.6z" fill-rule="evenodd" fill="#800000"/>
<path d="M101.7 139.5v2.6M96.6 149.6h2.5M100.4 149h2.6v1.3h-2.6zM101.7 144.6v2.6M101.7 152.2v2.5M101.7 157.3v2.5" fill="none" stroke="#800000" stroke-width=".2"/>
<path d="M99.8 159.8h3.8M100.9 140.8l.8-1.3 .7 1.3M101.7 147.2v2.4" fill="none" stroke="#800000" stroke-width=".25"/>
<path d="M100.8 177.8a1.25 1.25 0 0 1 1.4-.3 1.25 1.25 0 0 1 .8 1.2h-2.6l.1-.6z" fill-rule="evenodd" fill="#800000"/>
<path d="M100.8 177.8a1.25 1.25 0 0 1 1.4-.3 1.25 1.25 0 0 1 .8 1.2h-2.6l.1-.6z" fill="none" stroke="#800000" stroke-width=".2"/>
<path d="M100.4 181.5h2.6a1.27 1.27 0 0 1-1.3 1.3 1.27 1.27 0 0 1-1.3-1.3z" fill-rule="evenodd" fill="#800000"/>
<path d="M100.4 179.5h2.6v1.3h-2.6zM99.1 180.1h1.3M100.4 181.5h2.6a1.27 1.27 0 0 1-1.3 1.3 1.27 1.27 0 0 1-1.3-1.3z" fill="none" stroke="#800000" stroke-width=".2"/>
<path d="M100.4 179.5h2.6v1.3h-2.6z" fill-rule="evenodd" fill="#800000"/>
<path d="M100.4 179.5h2.6v1.3h-2.6zM101.7 170v2.5M101.7 175v2.6M96.6 180.1h2.5M101.7 182.7v2.5M101.7 187.7v2.6" fill="none" stroke="#800000" stroke-width=".2"/>
<path d="M100.9 171.2l.8-1.2 .7 1.2M101.7 177.6v2.5M255.8 171.7l1.5 1.6M257.3 171.7l-1.5 1.6M99.8 190.3h3.8" fill="none" stroke="#800000" stroke-width=".25"/>
<path d="M255.5 171.6a1.4 1.4 0 0 1 2.3 .2 1.4 1.4 0 0 1-.8 2.1 1.4 1.4 0 0 1-1.8-1.4h.2a1.15 1.15 0 0 1 1.6-1.1 1.15 1.15 0 0 1 .4 1.9 1.15 1.15 0 0 1-1.9-.4l-.1-.4h-.2z" fill-rule="evenodd" fill="#800000"/>
<path d="M255.5 171.6a1.4 1.4 0 0 1 2.3 .2 1.4 1.4 0 0 1-.8 2.1 1.4 1.4 0 0 1-1.8-1.4h.2a1.15 1.15 0 0 1 1.6-1.1 1.15 1.15 0 0 1 .4 1.9 1.15 1.15 0 0 1-1.9-.4l-.1-.4h-.2z" fill="none" stroke="#800000" stroke-width=".2"/>
<path d="M250.7 171.7l1.6 1.6M252.3 171.7l-1.6 1.6" fill="none" stroke="#800000" stroke-width=".25"/>
<path d="M250.4 171.6a1.4 1.4 0 0 1 2.3 .2 1.4 1.4 0 0 1-.8 2.1 1.4 1.4 0 0 1-1.8-1.4h.3a1.15 1.15 0 0 1 1.5-1.1 1.15 1.15 0 0 1 .4 1.9 1.15 1.15 0 0 1-1.9-.4v-.4h-.3z" fill-rule="evenodd" fill="#800000"/>
<path d="M250.4 171.6a1.4 1.4 0 0 1 2.3 .2 1.4 1.4 0 0 1-.8 2.1 1.4 1.4 0 0 1-1.8-1.4h.3a1.15 1.15 0 0 1 1.5-1.1 1.15 1.15 0 0 1 .4 1.9 1.15 1.15 0 0 1-1.9-.4v-.4h-.3z" fill="none" stroke="#800000" stroke-width=".2"/>
<path d="M91.5 38v2.5h5.1M96.6 38h-45.7v2.5M127.1 38h5.1M127.1 40.5h5.1M96.6 111.6h-2.5v5.1M101.7 104v2.5M106.8 111.6h2.5v5.1M94.1 126.8v2.6h-2.6M109.3 126.8v2.6h-2.5M210.9 124.3h5.1M210.9 126.8h5.1" fill="none" stroke="#008000" stroke-width=".2"/>
<circle cx="91.5" cy="38" r=".51" fill="#008000"/>
<g fill="none" stroke="#008000" stroke-width=".2">
<path d="M89 32.9v5.1"/>
<circle cx="91.5" cy="38" r=".51"/>
</g>
<circle cx="89" cy="38" r=".51" fill="#008000"/>
<g fill="none" stroke="#008000" stroke-width=".2">
<path d="M61.1 38v2.5"/>
<circle cx="89" cy="38" r=".51"/>
</g>
<circle cx="61.1" cy="38" r=".51" fill="#008000"/>
<g fill="none" stroke="#008000" stroke-width=".2">
<path d="M91.5 40.5h-20.3v5.1"/>
<circle cx="61.1" cy="38" r=".51"/>
</g>
<circle cx="91.5" cy="40.5" r=".51" fill="#008000"/>
<g fill="none" stroke="#008000" stroke-width=".2">
<path d="M129.6 32.9v17.7h-2.5M127.1 45.6h2.5M213.4 121.8v7.6h2.6"/>
<circle cx="91.5" cy="40.5" r=".51"/>
</g>
<circle cx="129.6" cy="45.6" r=".51" fill="#008000"/>
<g fill="none" stroke="#008000" stroke-width=".2">
<path d="M61.1 48.1v25.4M71.2 53.2v20.3M81.4 55.7v17.8M91.5 58.3v10.1h5.1M96.6 45.6h-15.2v2.5M96.6 48.1h-5.1v2.5M91.5 65.9h5.1M101.7 142.1v2.5M101.7 172.5v2.5"/>
<circle cx="129.6" cy="45.6" r=".51"/>
</g>
<circle cx="91.5" cy="65.9" r=".51" fill="#008000"/>
<g fill="none" stroke="#008000" stroke-width=".2">
<path d="M91.5 68.4v5.1"/>
<circle cx="91.5" cy="65.9" r=".51"/>
</g>
<circle cx="91.5" cy="68.4" r=".51" fill="#008000"/>
<g fill="none" stroke="#008000" stroke-width=".2">
<path d="M50.9 48.1v25.4M127.1 43.1h5.1M127.1 48.1h5.1M216 131.9h-2.6v7.6M94.1 149.6h2.5M101.7 154.7v2.6M94.1 180.1h2.5M101.7 185.2v2.5"/>
<circle cx="91.5" cy="68.4" r=".51"/>
</g>
<g font-size="3.6" fill="#800000">
<text x="17.9" y="20.2">LSM9DS1</text>
<text x="167.7" y="21.5">I2C Address</text>
<text x="167.7" y="25.3">Table</text>
<text x="17.9" y="98.9">Jumpers</text>
<text x="167.7" y="98.9">Header</text>
<text x="163.9" y="189">Design by: Alex Wende</text>
<text x="254" y="193.3">v21</text>
</g>
<g font-size="3.6" fill="#808080">
<text x="56" y="27.8">VDD: 1.9-3.6V</text>
<text x="187.9" y="54.2">SDOM/AG</text>
<text x="194.4" y="58.1">0</text>
<text x="209" y="54.4">AG Addr.</text>
<text x="211.1" y="58">0x6A</text>
<text x="230.2" y="54.4">M Addr.</text>
<text x="232.1" y="58">0x1C</text>
<text x="194.4" y="61.9">1</text>
<text x="211.1" y="62.1">0x6B*</text>
<text x="232.2" y="62.1">0x1E*</text>
<text x="185.8" y="66.6">* Default address</text>
</g>
<g font-size="2.8" fill="#808080">
<text x="191.6" y="45.1">Set the SDO_AG and SDO_M to set the</text>
<text x="193.9" y="48.1">accel/gryo and mag I2C addresses:</text>
</g>
<g font-size="2.7" fill="#800000">
<text x="165.2" y="172.5">Attribution Share-Alike 4.0 License</text>
<text x="165.2" y="168.7">Released under the Creative Commons</text>
<text x="166" y="176.3">https://creativecommons.org/licenses/by-sa/4.0/</text>
</g>
<g font-size="2.5" fill="#808080">
<text x="88" y="29.3">VDD</text>
<text x="128.6" y="29.3">VDD</text>
<text x="99.1" y="35.1">U1</text>
<text x="44" y="47.8">10uF</text>
<text x="46.6" y="42.7">C1</text>
<text x="53.4" y="47.8">0.1uF</text>
<text x="56.7" y="42.7">C2</text>
<text x="66.9" y="47.8">C3</text>
<text x="63.5" y="52.8">0.1uF</text>
<text x="77" y="50.2">C4</text>
<text x="87.2" y="52.8">C5</text>
<text x="74.5" y="55.3">10nF</text>
<text x="83.8" y="57.9">0.1uF</text>
<text x="99.1" y="73.1">LSM9DS1</text>
<text x="48.4" y="78.6">GND</text>
<text x="58.5" y="78.6">GND</text>
<text x="68.7" y="78.6">GND</text>
<text x="78.9" y="78.6">GND</text>
<text x="89" y="78.6">GND</text>
<text x="100.7" y="100.4">VDD</text>
<text x="23" y="116.4">JP1 pulls the SDA and SCL data lines</text>
<text x="23" y="119.1">high through R1 and R2. To disable pull-up</text>
<text x="103.8" y="117.9" transform="rotate(-90 103.8 117.9)">JP1</text>
<text x="212.4" y="118.2">VDD</text>
<text x="23" y="121.8">resistors, cut traces on both sides.</text>
<text x="92.6" y="125.6" transform="rotate(-90 92.6 125.6)">R1</text>
<text x="97.4" y="125.6" transform="rotate(-90 97.4 125.6)">4.7K</text>
<text x="107.8" y="125.6" transform="rotate(-90 107.8 125.6)">R2</text>
<text x="112.6" y="125.6" transform="rotate(-90 112.6 125.6)">4.7K</text>
<text x="223.7" y="121">J2</text>
<text x="100.7" y="138.5">VDD</text>
<text x="23" y="149.5">JP2 sets the I2C address for the</text>
<text x="210.9" y="144.6">GND</text>
<text x="23" y="152.2">accelerometer and gyroscope.</text>
<text x="104.2" y="151.8">JP2</text>
<text x="99.1" y="162.3">GND</text>
<text x="100.7" y="169">VDD</text>
<text x="23" y="180">JP3 sets the I2C address for the</text>
<text x="23" y="182.7">magnetometer.</text>
<text x="104.2" y="182.3">JP3</text>
<text x="99.1" y="192.8">GND</text>
</g>
<g font-size="2.1" fill="#808080">
<text x="94.2" y="37.6">22*2</text>
<text x="95.4" y="40.1">1*2</text>
<text x="101.5" y="38.7">VDD</text>
<text x="101.5" y="41.3">VDDIO</text>
<text x="109.2" y="38.7">SDA/SDI/SDO</text>
<text x="114.3" y="41.3">SCL/SPC</text>
<text x="124.9" y="40.1">2</text>
<text x="124.9" y="37.6">4</text>
<text x="96.5" y="47.8">24</text>
<text x="96.5" y="45.2">21</text>
<text x="101.5" y="46.4">CAP</text>
<text x="113.5" y="43.8">SDO_A/G</text>
<text x="115.1" y="46.4">CS_A/G</text>
<text x="124.9" y="45.2">7</text>
<text x="124.9" y="47.8">6</text>
<text x="124.9" y="42.7">5</text>
<text x="101.5" y="48.9">C1</text>
<text x="115.3" y="48.9">SDO_M</text>
<text x="117" y="51.4">CS_M</text>
<text x="124.9" y="50.3">8</text>
<text x="113" y="56.5">INT1_A/G</text>
<text x="113" y="59">INT2_A/G</text>
<text x="124.9" y="55.4">11</text>
<text x="124.9" y="57.9">12</text>
<text x="94.2" y="65.5">14*5</text>
<text x="113.6" y="61.6">DEN_A/G</text>
<text x="124.9" y="60.5">13</text>
<text x="124.9" y="65.5">9</text>
<text x="94.2" y="68.1">19*2</text>
<text x="101.5" y="66.6">RES</text>
<text x="101.5" y="69.2">GND</text>
<text x="114" y="66.6">DRDY_M</text>
<text x="116" y="69.2">INT_M</text>
<text x="124.9" y="68.1">10</text>
<text x="217.6" y="123.9">4</text>
<text x="217.6" y="131.5">1</text>
<text x="217.6" y="129">2</text>
<text x="217.6" y="126.4">3</text>
</g>
<g font-size="1.8" fill="#808080">
<text x="133.4" y="41.1">SCL</text>
<text x="133.4" y="38.6">SDA</text>
<text x="133.4" y="43.7">SDO_A/G</text>
<text x="133.4" y="48.7">SDO_M</text>
<text x="206.7" y="124.9">SCL</text>
<text x="87.3" y="130">SCL</text>
<text x="102.3" y="130">SDA</text>
<text x="206.4" y="127.5">SDA</text>
<text x="85.5" y="150.3">SDO_A/G</text>
<text x="87" y="180.8">SDO_M</text>
</g>
</svg>
